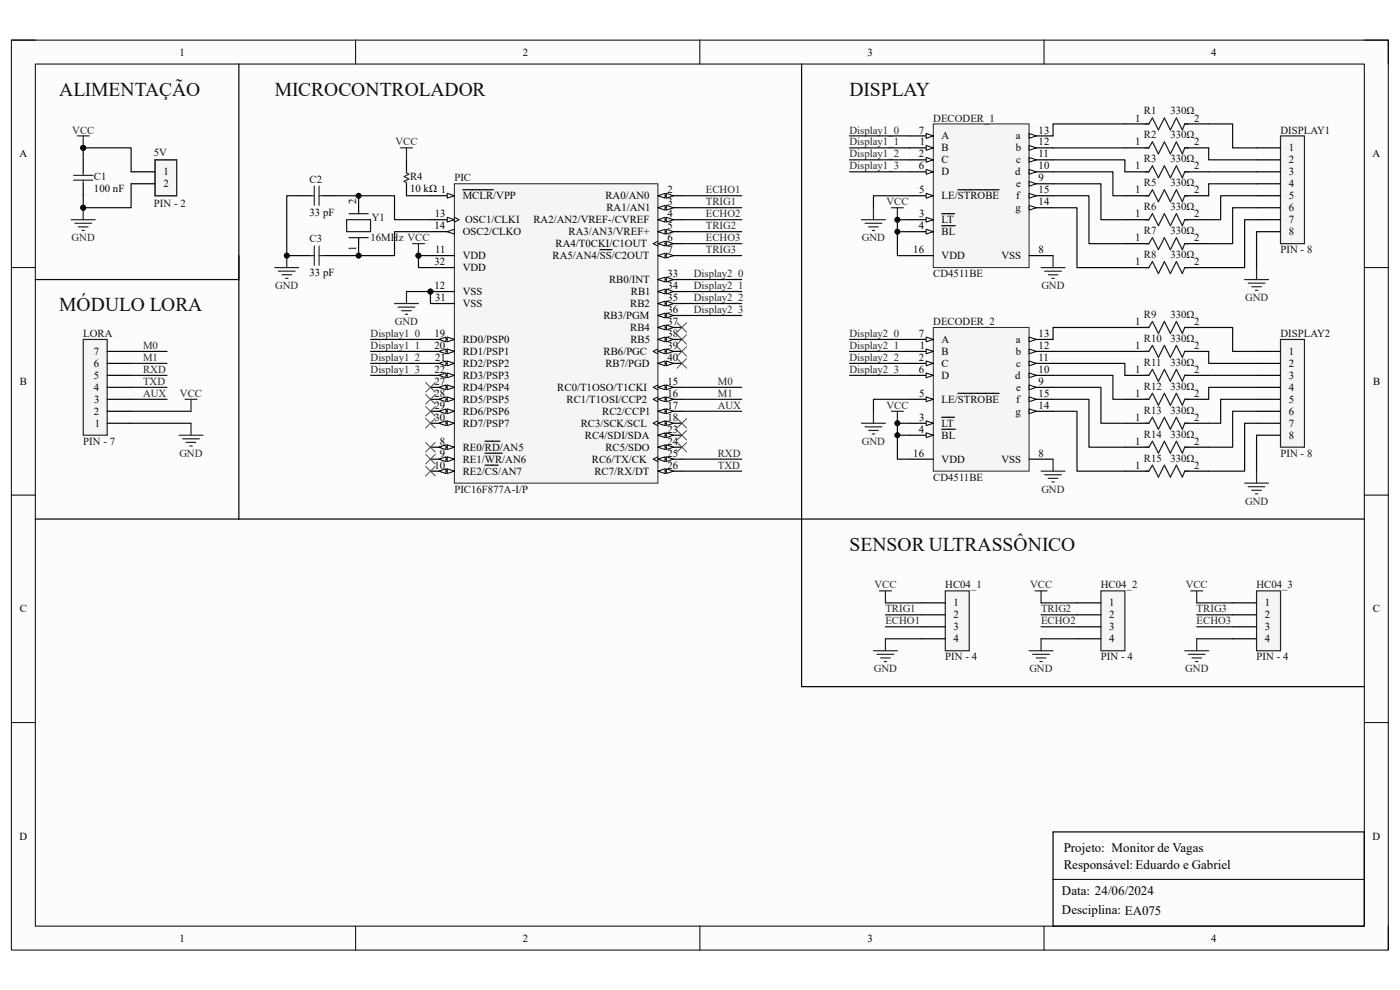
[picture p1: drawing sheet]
<svg xmlns="http://www.w3.org/2000/svg" width="297mm" height="210mm" viewBox="0 0 297 210" stroke-linecap="round" stroke-linejoin="round" font-family="sans-serif">
<path d="M2.4 8.5h292.1v193h-292.1z" fill-rule="evenodd" fill="#fcfcfc"/>
<path d="M2.4 8.5h292.1v193h-292.1z" fill="none" stroke="#000" stroke-width=".21"/>
<path d="M7.5 13.6h281.9v182.9h-281.9z" fill-rule="evenodd" fill="#fcfcfc"/>
<g fill="none" stroke="#000" stroke-width=".21">
<path d="M2.4 8.5h5.1M7.5 13.6h281.9v182.9h-281.9zM75.4 8.5v5.1M148.5 8.5v5.1M221.5 8.5v5.1M289.4 8.5h5.1v5.1M2.4 56.8h5.1M289.4 56.8h5.1M2.4 105h5.1M289.4 105h5.1M2.4 153.3h5.1M289.4 153.3h5.1"/>
<path d="M75.4 196.5v5M148.5 196.5v5M221.5 196.5v5M223.3 186.6h66M294.5 196.5v5"/>
</g>
<path d="M63.4 41.5h2.5M63.4 54.2h2.5M68.5 41.5h2.5M68.5 54.2h2.5M76.1 44.1v1.2M76.1 50.4v1.3M223.4 176.5h66v20h-66z" fill="none" stroke="#000" stroke-width=".25"/>
<path d="M73.5 46.6h5.1v2.5h-5.1zM74 50.4h4.1M74 45.3h4.1M76.1 45.1v.2M76.1 50.4v.5" fill="none" stroke="#1c1c1c" stroke-width=".25"/>
<path d="M66.7 39.5v4.1M67.7 39.5v4.1M65.9 41.5h.8M65.9 54.2h.8M66.7 52.2v4.1M67.7 52.2v4.1M67.7 41.5h.8M67.7 54.2h.8" fill="none" stroke="#2e2e2e" stroke-width=".25"/>
<path d="M32.9 33.9h4.6v7.6h-4.6z" fill-rule="evenodd" fill="#f5f5f5"/>
<path d="M16.4 28.8h2.5M17.7 28.8v2.6M32.9 33.9h4.6v7.6h-4.6z" fill="none" stroke="#262626" stroke-width=".25"/>
<path d="M27.8 36.4h5.1M27.8 39h5.1" fill="none" stroke="#000" stroke-width=".25"/>
<path d="M32.9 33.9h4.6v7.6h-4.6z" fill="none" stroke="#2e2e2e" stroke-width=".25"/>
<circle cx="17.7" cy="31.4" r=".51" fill="#0e0e0e"/>
<circle cx="17.7" cy="31.4" r=".51" fill="none" stroke="#0e0e0e" stroke-width=".21"/>
<path d="M15.1 46.6h5.1M15.9 47.4h3.5M16.6 48.1h2.1M17.4 48.9h.5M17.7 44.1v2.5" fill="none" stroke="#262626" stroke-width=".25"/>
<circle cx="17.7" cy="44.1" r=".51" fill="#0e0e0e"/>
<circle cx="17.7" cy="44.1" r=".51" fill="none" stroke="#0e0e0e" stroke-width=".21"/>
<path d="M50.7 13.6v45.7h-43.2M17.7 33.9v2.5M17.7 39v2.5" fill="none" stroke="#000" stroke-width=".25"/>
<path d="M15.6 37.2h4.1M15.6 38.2h4.1M17.7 36.4v.8M17.7 38.2v.8" fill="none" stroke="#2e2e2e" stroke-width=".25"/>
<path d="M271.7 28.8h5v22.9h-5z" fill-rule="evenodd" fill="#f5f5f5"/>
<path d="M271.7 28.8h5v22.9h-5zM264 59.3h5.1M266.6 56.8v2.5M264.8 60.1h3.6M265.6 60.8h2M266.3 61.6h.5" fill="none" stroke="#262626" stroke-width=".25"/>
<g fill="none" stroke="#000" stroke-width=".25">
<path d="M238.6 31.4h5.1M238.6 36.4h5.1M238.6 26.3h5.1M251.3 31.4h5.1M251.3 36.4h5.1M251.3 26.3h5.1M266.6 31.4h5.1M266.6 33.9h5.1M266.6 36.4h5.1M266.6 39h5.1M238.6 41.5h5.1M238.6 46.6h5.1"/>
<path d="M238.6 51.7h5.1M238.6 56.8h5.1M251.3 41.5h5.1M251.3 46.6h5.1M251.3 51.7h5.1M251.3 56.8h5.1M266.6 41.5h5.1M266.6 44.1h5.1M266.6 46.6h5.1M266.6 49.1h5.1"/>
</g>
<path d="M243 26.3h.7l.8-1.3 1.3 2.6 1.2-2.6 1.3 2.6 1.3-2.6 1.2 2.6 .5-1.3h.8M243 31.4h.7l.8-1.3 1.3 2.5 1.2-2.5 1.3 2.5 1.3-2.5 1.2 2.5 .5-1.2h.8M243 36.4h.7l.8-1.2 1.3 2.5 1.2-2.5 1.3 2.5 1.3-2.5 1.2 2.5 .5-1.3h.8M243 41.5h.7l.8-1.2 1.3 2.5 1.2-2.5 1.3 2.5 1.3-2.5 1.2 2.5 .5-1.3h.8M243 46.6h.7l.8-1.3 1.3 2.6 1.2-2.6 1.3 2.6 1.3-2.6 1.2 2.6 .5-1.3h.8M243 51.7h.7l.8-1.3 1.3 2.6 1.2-2.6 1.3 2.6 1.3-2.6 1.2 2.6 .5-1.3h.8M243 56.8h.7l.8-1.3 1.3 2.5 1.2-2.5 1.3 2.5 1.3-2.5 1.2 2.5 .5-1.2h.8" fill="none" stroke="#1c1c1c" stroke-width=".25"/>
<path d="M198 26.3h20.3v30.5h-20.3z" fill-rule="evenodd" fill="#f5f5f5"/>
<path d="M198 26.3h20.3v30.5h-20.3z" fill="none" stroke="#262626" stroke-width=".21"/>
<path d="M192.9 31.4h5.1" fill="none" stroke="#000" stroke-width=".25"/>
<path d="M196.5 30.9l1.5 .5-1.5 .5z" fill="#fbfbfb"/>
<path d="M196.5 30.9l1.5 .5-1.5 .5z" fill="none" stroke="#000" stroke-width=".21"/>
<path d="M192.9 33.9h5.1" fill="none" stroke="#000" stroke-width=".25"/>
<path d="M196.5 33.4l1.5 .5-1.5 .5z" fill="#fbfbfb"/>
<path d="M196.5 33.4l1.5 .5-1.5 .5z" fill="none" stroke="#000" stroke-width=".21"/>
<path d="M192.9 46.6h5.1" fill="none" stroke="#000" stroke-width=".25"/>
<path d="M196.5 46.1l1.5 .5-1.5 .5z" fill="#fbfbfb"/>
<path d="M196.5 46.1l1.5 .5-1.5 .5z" fill="none" stroke="#000" stroke-width=".21"/>
<path d="M192.9 49.1h5.1M199.8 45.3h2.7" fill="none" stroke="#000" stroke-width=".25"/>
<path d="M196.5 48.6l1.5 .5-1.5 .6z" fill="#fbfbfb"/>
<path d="M196.5 48.6l1.5 .5-1.5 .6z" fill="none" stroke="#000" stroke-width=".21"/>
<path d="M192.9 41.5h5.1M199.8 47.9h2.9" fill="none" stroke="#000" stroke-width=".25"/>
<path d="M196.5 41l1.5 .5-1.5 .5z" fill="#fbfbfb"/>
<path d="M196.5 41l1.5 .5-1.5 .5z" fill="none" stroke="#000" stroke-width=".21"/>
<path d="M192.9 36.4h5.1M203.2 40.3h8.8" fill="none" stroke="#000" stroke-width=".25"/>
<path d="M196.5 35.9l1.5 .5-1.5 .6z" fill="#fbfbfb"/>
<path d="M196.5 35.9l1.5 .5-1.5 .6z" fill="none" stroke="#000" stroke-width=".21"/>
<path d="M192.9 28.8h5.1" fill="none" stroke="#000" stroke-width=".25"/>
<path d="M196.5 28.3l1.5 .5-1.5 .5z" fill="#fbfbfb"/>
<path d="M196.5 28.3l1.5 .5-1.5 .5z" fill="none" stroke="#000" stroke-width=".21"/>
<path d="M218.3 39h5.1M218.3 54.2h5.1" fill="none" stroke="#000" stroke-width=".25"/>
<path d="M218.3 38.5l1.5 .5-1.5 .5z" fill="#fbfbfb"/>
<path d="M218.3 38.5l1.5 .5-1.5 .5z" fill="none" stroke="#000" stroke-width=".21"/>
<path d="M218.3 36.4h5.1" fill="none" stroke="#000" stroke-width=".25"/>
<path d="M218.3 35.9l1.5 .5-1.5 .6z" fill="#fbfbfb"/>
<path d="M218.3 35.9l1.5 .5-1.5 .6z" fill="none" stroke="#000" stroke-width=".21"/>
<path d="M218.3 33.9h5.1" fill="none" stroke="#000" stroke-width=".25"/>
<path d="M218.3 33.4l1.5 .5-1.5 .5z" fill="#fbfbfb"/>
<path d="M218.3 33.4l1.5 .5-1.5 .5z" fill="none" stroke="#000" stroke-width=".21"/>
<path d="M218.3 31.4h5.1" fill="none" stroke="#000" stroke-width=".25"/>
<path d="M218.3 30.9l1.5 .5-1.5 .5z" fill="#fbfbfb"/>
<path d="M218.3 30.9l1.5 .5-1.5 .5z" fill="none" stroke="#000" stroke-width=".21"/>
<path d="M218.3 28.8h5.1" fill="none" stroke="#000" stroke-width=".25"/>
<path d="M218.3 28.3l1.5 .5-1.5 .5z" fill="#fbfbfb"/>
<path d="M218.3 28.3l1.5 .5-1.5 .5z" fill="none" stroke="#000" stroke-width=".21"/>
<path d="M218.3 44.1h5.1" fill="none" stroke="#000" stroke-width=".25"/>
<path d="M218.3 43.6l1.5 .5-1.5 .5z" fill="#fbfbfb"/>
<path d="M218.3 43.6l1.5 .5-1.5 .5z" fill="none" stroke="#000" stroke-width=".21"/>
<path d="M218.3 41.5h5.1" fill="none" stroke="#000" stroke-width=".25"/>
<path d="M218.3 41l1.5 .5-1.5 .5z" fill="#fbfbfb"/>
<path d="M218.3 41l1.5 .5-1.5 .5z" fill="none" stroke="#000" stroke-width=".21"/>
<path d="M192.9 54.2h5.1" fill="none" stroke="#000" stroke-width=".25"/>
<path d="M189.1 44.1h2.6M190.4 44.1v2.5M220.9 56.8h5M221.6 57.5h3.6M222.4 58.3h2M223.1 59.1h.6M223.4 54.2v2.6" fill="none" stroke="#262626" stroke-width=".25"/>
<circle cx="190.4" cy="46.6" r=".51" fill="#0e0e0e"/>
<circle cx="190.4" cy="46.6" r=".51" fill="none" stroke="#0e0e0e" stroke-width=".21"/>
<path d="M182.8 46.6h5M183.5 47.4h3.6M184.3 48.1h2M185 48.9h.6M185.3 44.1v2.5" fill="none" stroke="#262626" stroke-width=".25"/>
<path d="M271.7 72h5v22.9h-5z" fill-rule="evenodd" fill="#f5f5f5"/>
<path d="M271.7 72h5v22.9h-5zM266.6 99.9v2.6M264 102.5h5.1M264.8 103.3h3.6M265.6 104h2M266.3 104.8h.5" fill="none" stroke="#262626" stroke-width=".25"/>
<g fill="none" stroke="#000" stroke-width=".25">
<path d="M238.6 74.5h5.1M238.6 79.6h5.1M238.6 69.5h5.1M251.3 74.5h5.1M251.3 79.6h5.1M251.3 69.5h5.1M266.6 74.5h5.1M266.6 77.1h5.1M266.6 79.6h5.1M238.6 84.7h5.1M238.6 89.8h5.1M238.6 94.9h5.1"/>
<path d="M238.6 99.9h5.1M251.3 84.7h5.1M251.3 89.8h5.1M251.3 94.9h5.1M251.3 99.9h5.1M266.6 82.2h5.1M266.6 84.7h5.1M266.6 87.2h5.1M266.6 89.8h5.1M266.6 92.3h5.1"/>
</g>
<path d="M243 69.5h.7l.8-1.3 1.3 2.5 1.2-2.5 1.3 2.5 1.3-2.5 1.2 2.5 .5-1.2h.8M243 74.5h.7l.8-1.2 1.3 2.5 1.2-2.5 1.3 2.5 1.3-2.5 1.2 2.5 .5-1.3h.8M243 79.6h.7l.8-1.2 1.3 2.5 1.2-2.5 1.3 2.5 1.3-2.5 1.2 2.5 .5-1.3h.8M243 84.7h.7l.8-1.3 1.3 2.6 1.2-2.6 1.3 2.6 1.3-2.6 1.2 2.6 .5-1.3h.8M243 89.8h.7l.8-1.3 1.3 2.6 1.2-2.6 1.3 2.6 1.3-2.6 1.2 2.6 .5-1.3h.8M243 94.9h.7l.8-1.3 1.3 2.5 1.2-2.5 1.3 2.5 1.3-2.5 1.2 2.5 .5-1.2h.8M243 99.9h.7l.8-1.2 1.3 2.5 1.2-2.5 1.3 2.5 1.3-2.5 1.2 2.5 .5-1.3h.8" fill="none" stroke="#1c1c1c" stroke-width=".25"/>
<path d="M198 69.5h20.3v30.4h-20.3z" fill-rule="evenodd" fill="#f5f5f5"/>
<path d="M198 69.5h20.3v30.4h-20.3z" fill="none" stroke="#262626" stroke-width=".21"/>
<path d="M192.9 74.5h5.1" fill="none" stroke="#000" stroke-width=".25"/>
<path d="M196.5 74l1.5 .5-1.5 .6z" fill="#fbfbfb"/>
<path d="M196.5 74l1.5 .5-1.5 .6z" fill="none" stroke="#000" stroke-width=".21"/>
<path d="M192.9 77.1h5.1" fill="none" stroke="#000" stroke-width=".25"/>
<path d="M196.5 76.6l1.5 .5-1.5 .5z" fill="#fbfbfb"/>
<path d="M196.5 76.6l1.5 .5-1.5 .5z" fill="none" stroke="#000" stroke-width=".21"/>
<path d="M192.9 89.8h5.1" fill="none" stroke="#000" stroke-width=".25"/>
<path d="M196.5 89.3l1.5 .5-1.5 .5z" fill="#fbfbfb"/>
<path d="M196.5 89.3l1.5 .5-1.5 .5z" fill="none" stroke="#000" stroke-width=".21"/>
<path d="M192.9 92.3h5.1M199.8 88.5h2.7" fill="none" stroke="#000" stroke-width=".25"/>
<path d="M196.5 91.8l1.5 .5-1.5 .5z" fill="#fbfbfb"/>
<path d="M196.5 91.8l1.5 .5-1.5 .5z" fill="none" stroke="#000" stroke-width=".21"/>
<path d="M192.9 84.7h5.1M199.8 91.1h2.9" fill="none" stroke="#000" stroke-width=".25"/>
<path d="M196.5 84.2l1.5 .5-1.5 .5z" fill="#fbfbfb"/>
<path d="M196.5 84.2l1.5 .5-1.5 .5z" fill="none" stroke="#000" stroke-width=".21"/>
<path d="M192.9 79.6h5.1M203.2 83.4h8.8" fill="none" stroke="#000" stroke-width=".25"/>
<path d="M196.5 79.1l1.5 .5-1.5 .5z" fill="#fbfbfb"/>
<path d="M196.5 79.1l1.5 .5-1.5 .5z" fill="none" stroke="#000" stroke-width=".21"/>
<path d="M192.9 72h5.1" fill="none" stroke="#000" stroke-width=".25"/>
<path d="M196.5 71.5l1.5 .5-1.5 .5z" fill="#fbfbfb"/>
<path d="M196.5 71.5l1.5 .5-1.5 .5z" fill="none" stroke="#000" stroke-width=".21"/>
<path d="M218.3 97.4h5.1M218.3 82.2h5.1" fill="none" stroke="#000" stroke-width=".25"/>
<path d="M218.3 81.7l1.5 .5-1.5 .5z" fill="#fbfbfb"/>
<path d="M218.3 81.7l1.5 .5-1.5 .5z" fill="none" stroke="#000" stroke-width=".21"/>
<path d="M218.3 79.6h5.1" fill="none" stroke="#000" stroke-width=".25"/>
<path d="M218.3 79.1l1.5 .5-1.5 .5z" fill="#fbfbfb"/>
<path d="M218.3 79.1l1.5 .5-1.5 .5z" fill="none" stroke="#000" stroke-width=".21"/>
<path d="M218.3 77.1h5.1" fill="none" stroke="#000" stroke-width=".25"/>
<path d="M218.3 76.6l1.5 .5-1.5 .5z" fill="#fbfbfb"/>
<path d="M218.3 76.6l1.5 .5-1.5 .5z" fill="none" stroke="#000" stroke-width=".21"/>
<path d="M218.3 74.5h5.1" fill="none" stroke="#000" stroke-width=".25"/>
<path d="M218.3 74l1.5 .5-1.5 .6z" fill="#fbfbfb"/>
<path d="M218.3 74l1.5 .5-1.5 .6z" fill="none" stroke="#000" stroke-width=".21"/>
<path d="M218.3 72h5.1" fill="none" stroke="#000" stroke-width=".25"/>
<path d="M218.3 71.5l1.5 .5-1.5 .5z" fill="#fbfbfb"/>
<path d="M218.3 71.5l1.5 .5-1.5 .5z" fill="none" stroke="#000" stroke-width=".21"/>
<path d="M218.3 87.2h5.1" fill="none" stroke="#000" stroke-width=".25"/>
<path d="M218.3 86.7l1.5 .5-1.5 .6z" fill="#fbfbfb"/>
<path d="M218.3 86.7l1.5 .5-1.5 .6z" fill="none" stroke="#000" stroke-width=".21"/>
<path d="M218.3 84.7h5.1" fill="none" stroke="#000" stroke-width=".25"/>
<path d="M218.3 84.2l1.5 .5-1.5 .5z" fill="#fbfbfb"/>
<path d="M218.3 84.2l1.5 .5-1.5 .5z" fill="none" stroke="#000" stroke-width=".21"/>
<path d="M192.9 97.4h5.1" fill="none" stroke="#000" stroke-width=".25"/>
<path d="M189.1 87.2h2.6M190.4 87.2v2.6M220.9 99.9h5M223.4 97.4v2.5M221.6 100.7h3.6M222.4 101.5h2M223.1 102.2h.6" fill="none" stroke="#262626" stroke-width=".25"/>
<circle cx="190.4" cy="89.8" r=".51" fill="#0e0e0e"/>
<circle cx="190.4" cy="89.8" r=".51" fill="none" stroke="#0e0e0e" stroke-width=".21"/>
<path d="M182.8 89.8h5M183.5 90.6h3.6M184.3 91.3h2M185 92.1h.6M185.3 87.2v2.6" fill="none" stroke="#262626" stroke-width=".25"/>
<path d="M17.7 72h5v20.3h-5z" fill-rule="evenodd" fill="#f5f5f5"/>
<path d="M17.7 72h5v20.3h-5zM38 92.3h5.1M38.7 93.1h3.6M39.2 84.7h2.6M39.5 93.9h2M40.3 94.6h.5M40.5 84.7v2.5M40.5 89.8v2.5" fill="none" stroke="#262626" stroke-width=".25"/>
<path d="M170.1 13.6v96.5M50.7 54.2v55.9M22.7 79.6h5.1M22.7 77.1h5.1M22.7 74.5h5.1M22.7 84.7h5.1M22.7 82.2h5.1M22.7 89.8h5.1M22.7 87.2h5.1M7.5 110.1h281.9" fill="none" stroke="#000" stroke-width=".25"/>
<circle cx="91.3" cy="61.8" r=".51" fill="#0e0e0e"/>
<circle cx="91.3" cy="61.8" r=".51" fill="none" stroke="#0e0e0e" stroke-width=".21"/>
<path d="M96.4 39h43.2v63.5h-43.2z" fill-rule="evenodd" fill="#f5f5f5"/>
<path d="M96.4 39h43.2v63.5h-43.2z" fill="none" stroke="#262626" stroke-width=".21"/>
<path d="M91.3 41.5h5.1" fill="none" stroke="#000" stroke-width=".25"/>
<path d="M94.9 41l1.5 .5-1.5 .5z" fill="#fbfbfb"/>
<path d="M94.9 41l1.5 .5-1.5 .5z" fill="none" stroke="#000" stroke-width=".21"/>
<path d="M98.2 40.3h6.5M139.6 41.5h5.1" fill="none" stroke="#000" stroke-width=".25"/>
<path d="M139.6 41.5l1.5-.5v1z" fill="#fbfbfb"/>
<path d="M139.6 41.5l1.5-.5v1z" fill="none" stroke="#000" stroke-width=".21"/>
<path d="M141.4 41l1.5 .5-1.5 .5z" fill="#fbfbfb"/>
<path d="M141.4 41l1.5 .5-1.5 .5z" fill="none" stroke="#000" stroke-width=".21"/>
<path d="M139.6 44.1h5.1" fill="none" stroke="#000" stroke-width=".25"/>
<path d="M139.6 44.1l1.5-.5v1z" fill="#fbfbfb"/>
<path d="M139.6 44.1l1.5-.5v1z" fill="none" stroke="#000" stroke-width=".21"/>
<path d="M141.4 43.6l1.5 .5-1.5 .5z" fill="#fbfbfb"/>
<path d="M141.4 43.6l1.5 .5-1.5 .5z" fill="none" stroke="#000" stroke-width=".21"/>
<path d="M139.6 46.6h5.1" fill="none" stroke="#000" stroke-width=".25"/>
<path d="M139.6 46.6l1.5-.5v1z" fill="#fbfbfb"/>
<path d="M139.6 46.6l1.5-.5v1z" fill="none" stroke="#000" stroke-width=".21"/>
<path d="M141.4 46.1l1.5 .5-1.5 .5z" fill="#fbfbfb"/>
<path d="M141.4 46.1l1.5 .5-1.5 .5z" fill="none" stroke="#000" stroke-width=".21"/>
<path d="M139.6 49.1h5.1" fill="none" stroke="#000" stroke-width=".25"/>
<path d="M139.6 49.1l1.5-.5v1.1z" fill="#fbfbfb"/>
<path d="M139.6 49.1l1.5-.5v1.1z" fill="none" stroke="#000" stroke-width=".21"/>
<path d="M141.4 48.6l1.5 .5-1.5 .6z" fill="#fbfbfb"/>
<path d="M141.4 48.6l1.5 .5-1.5 .6z" fill="none" stroke="#000" stroke-width=".21"/>
<path d="M139.6 51.7h5.1" fill="none" stroke="#000" stroke-width=".25"/>
<path d="M139.6 51.7l1.5-.5v1z" fill="#fbfbfb"/>
<path d="M139.6 51.7l1.5-.5v1z" fill="none" stroke="#000" stroke-width=".21"/>
<path d="M141.4 51.2l1.5 .5-1.5 .5z" fill="#fbfbfb"/>
<path d="M139.6 51.2l-1 .5 1 .5M141.4 51.2l1.5 .5-1.5 .5z" fill="none" stroke="#000" stroke-width=".21"/>
<path d="M139.6 54.2h5.1" fill="none" stroke="#000" stroke-width=".25"/>
<path d="M139.6 54.2l1.5-.5v1z" fill="#fbfbfb"/>
<path d="M139.6 54.2l1.5-.5v1z" fill="none" stroke="#000" stroke-width=".21"/>
<path d="M141.4 53.7l1.5 .5-1.5 .5z" fill="#fbfbfb"/>
<path d="M141.4 53.7l1.5 .5-1.5 .5z" fill="none" stroke="#000" stroke-width=".21"/>
<path d="M127.3 53h2.5M91.3 94.9h5.1" fill="none" stroke="#000" stroke-width=".25"/>
<path d="M94.9 94.4l1.5 .5-1.5 .5z" fill="#fbfbfb"/>
<path d="M94.9 94.4l1.5 .5-1.5 .5z" fill="none" stroke="#000" stroke-width=".21"/>
<path d="M93.1 94.9l1.5-.5v1z" fill="#fbfbfb"/>
<path d="M93.1 94.9l1.5-.5v1z" fill="none" stroke="#000" stroke-width=".21"/>
<path d="M91.3 97.4h5.1M102.9 93.6h3.2" fill="none" stroke="#000" stroke-width=".25"/>
<path d="M94.9 96.9l1.5 .5-1.5 .5z" fill="#fbfbfb"/>
<path d="M94.9 96.9l1.5 .5-1.5 .5z" fill="none" stroke="#000" stroke-width=".21"/>
<path d="M93.1 97.4l1.5-.5v1z" fill="#fbfbfb"/>
<path d="M93.1 97.4l1.5-.5v1z" fill="none" stroke="#000" stroke-width=".21"/>
<path d="M91.3 99.9h5.1M102.9 96.1h3.7" fill="none" stroke="#000" stroke-width=".25"/>
<path d="M94.9 99.4l1.5 .5-1.5 .6z" fill="#fbfbfb"/>
<path d="M94.9 99.4l1.5 .5-1.5 .6z" fill="none" stroke="#000" stroke-width=".21"/>
<path d="M93.1 99.9l1.5-.5v1.1z" fill="#fbfbfb"/>
<path d="M93.1 99.9l1.5-.5v1.1z" fill="none" stroke="#000" stroke-width=".21"/>
<path d="M91.3 54.2h5.1M91.3 61.8h5.1M102.9 98.7h2.8" fill="none" stroke="#000" stroke-width=".25"/>
<circle cx="91.3" cy="61.8" r=".51" fill="#0e0e0e"/>
<circle cx="91.3" cy="61.8" r=".51" fill="none" stroke="#0e0e0e" stroke-width=".21"/>
<path d="M91.3 46.6h5.1" fill="none" stroke="#000" stroke-width=".25"/>
<path d="M94.9 46.1l1.5 .5-1.5 .5z" fill="#fbfbfb"/>
<path d="M94.9 46.1l1.5 .5-1.5 .5zM96.4 46.1l1 .5-1 .5" fill="none" stroke="#000" stroke-width=".21"/>
<path d="M91.3 49.1h5.1" fill="none" stroke="#000" stroke-width=".25"/>
<path d="M94.9 49.1l1.5-.5v1.1z" fill="#fbfbfb"/>
<path d="M94.9 49.1l1.5-.5v1.1z" fill="none" stroke="#000" stroke-width=".21"/>
<path d="M139.6 82.2h5.1" fill="none" stroke="#000" stroke-width=".25"/>
<path d="M139.6 82.2l1.5-.5v1z" fill="#fbfbfb"/>
<path d="M139.6 82.2l1.5-.5v1z" fill="none" stroke="#000" stroke-width=".21"/>
<path d="M141.4 81.7l1.5 .5-1.5 .5z" fill="#fbfbfb"/>
<path d="M139.6 81.7l-1 .5 1 .5M141.4 81.7l1.5 .5-1.5 .5z" fill="none" stroke="#000" stroke-width=".21"/>
<path d="M139.6 84.7h5.1" fill="none" stroke="#000" stroke-width=".25"/>
<path d="M139.6 84.7l1.5-.5v1z" fill="#fbfbfb"/>
<path d="M139.6 84.7l1.5-.5v1z" fill="none" stroke="#000" stroke-width=".21"/>
<path d="M141.4 84.2l1.5 .5-1.5 .5z" fill="#fbfbfb"/>
<path d="M139.6 84.2l-1 .5 1 .5M141.4 84.2l1.5 .5-1.5 .5z" fill="none" stroke="#000" stroke-width=".21"/>
<path d="M139.6 87.2h5.1" fill="none" stroke="#000" stroke-width=".25"/>
<path d="M139.6 87.2l1.5-.5v1.1z" fill="#fbfbfb"/>
<path d="M139.6 87.2l1.5-.5v1.1z" fill="none" stroke="#000" stroke-width=".21"/>
<path d="M141.4 86.7l1.5 .5-1.5 .6z" fill="#fbfbfb"/>
<path d="M141.4 86.7l1.5 .5-1.5 .6z" fill="none" stroke="#000" stroke-width=".21"/>
<path d="M139.6 89.8h5.1" fill="none" stroke="#000" stroke-width=".25"/>
<path d="M139.6 89.8l1.5-.5v1z" fill="#fbfbfb"/>
<path d="M139.6 89.8l1.5-.5v1z" fill="none" stroke="#000" stroke-width=".21"/>
<path d="M141.4 89.3l1.5 .5-1.5 .5z" fill="#fbfbfb"/>
<path d="M139.6 89.3l-1 .5 1 .5M141.4 89.3l1.5 .5-1.5 .5z" fill="none" stroke="#000" stroke-width=".21"/>
<path d="M91.3 72h5.1" fill="none" stroke="#000" stroke-width=".25"/>
<path d="M94.9 71.5l1.5 .5-1.5 .5z" fill="#fbfbfb"/>
<path d="M94.9 71.5l1.5 .5-1.5 .5z" fill="none" stroke="#000" stroke-width=".21"/>
<path d="M93.1 72l1.5-.5v1z" fill="#fbfbfb"/>
<path d="M93.1 72l1.5-.5v1z" fill="none" stroke="#000" stroke-width=".21"/>
<path d="M91.3 74.5h5.1" fill="none" stroke="#000" stroke-width=".25"/>
<path d="M94.9 74l1.5 .5-1.5 .6z" fill="#fbfbfb"/>
<path d="M94.9 74l1.5 .5-1.5 .6z" fill="none" stroke="#000" stroke-width=".21"/>
<path d="M93.1 74.5l1.5-.5v1.1z" fill="#fbfbfb"/>
<path d="M93.1 74.5l1.5-.5v1.1z" fill="none" stroke="#000" stroke-width=".21"/>
<path d="M91.3 77.1h5.1" fill="none" stroke="#000" stroke-width=".25"/>
<path d="M94.9 76.6l1.5 .5-1.5 .5z" fill="#fbfbfb"/>
<path d="M94.9 76.6l1.5 .5-1.5 .5z" fill="none" stroke="#000" stroke-width=".21"/>
<path d="M93.1 77.1l1.5-.5v1z" fill="#fbfbfb"/>
<path d="M93.1 77.1l1.5-.5v1z" fill="none" stroke="#000" stroke-width=".21"/>
<path d="M91.3 79.6h5.1" fill="none" stroke="#000" stroke-width=".25"/>
<path d="M94.9 79.1l1.5 .5-1.5 .5z" fill="#fbfbfb"/>
<path d="M94.9 79.1l1.5 .5-1.5 .5z" fill="none" stroke="#000" stroke-width=".21"/>
<path d="M93.1 79.6l1.5-.5v1z" fill="#fbfbfb"/>
<path d="M93.1 79.6l1.5-.5v1z" fill="none" stroke="#000" stroke-width=".21"/>
<path d="M139.6 92.3h5.1" fill="none" stroke="#000" stroke-width=".25"/>
<path d="M139.6 92.3l1.5-.5v1z" fill="#fbfbfb"/>
<path d="M139.6 92.3l1.5-.5v1z" fill="none" stroke="#000" stroke-width=".21"/>
<path d="M141.4 91.8l1.5 .5-1.5 .5z" fill="#fbfbfb"/>
<path d="M141.4 91.8l1.5 .5-1.5 .5z" fill="none" stroke="#000" stroke-width=".21"/>
<path d="M139.6 94.9h5.1" fill="none" stroke="#000" stroke-width=".25"/>
<path d="M139.6 94.9l1.5-.5v1z" fill="#fbfbfb"/>
<path d="M139.6 94.9l1.5-.5v1z" fill="none" stroke="#000" stroke-width=".21"/>
<path d="M141.4 94.4l1.5 .5-1.5 .5z" fill="#fbfbfb"/>
<path d="M141.4 94.4l1.5 .5-1.5 .5z" fill="none" stroke="#000" stroke-width=".21"/>
<path d="M139.6 97.4h5.1" fill="none" stroke="#000" stroke-width=".25"/>
<path d="M139.6 97.4l1.5-.5v1z" fill="#fbfbfb"/>
<path d="M139.6 97.4l1.5-.5v1z" fill="none" stroke="#000" stroke-width=".21"/>
<path d="M141.4 96.9l1.5 .5-1.5 .5z" fill="#fbfbfb"/>
<path d="M139.6 96.9l-1 .5 1 .5M141.4 96.9l1.5 .5-1.5 .5z" fill="none" stroke="#000" stroke-width=".21"/>
<path d="M139.6 99.9h5.1" fill="none" stroke="#000" stroke-width=".25"/>
<path d="M139.6 99.9l1.5-.5v1.1z" fill="#fbfbfb"/>
<path d="M139.6 99.9l1.5-.5v1.1z" fill="none" stroke="#000" stroke-width=".21"/>
<path d="M141.4 99.4l1.5 .5-1.5 .6z" fill="#fbfbfb"/>
<path d="M141.4 99.4l1.5 .5-1.5 .6z" fill="none" stroke="#000" stroke-width=".21"/>
<path d="M91.3 82.2h5.1" fill="none" stroke="#000" stroke-width=".25"/>
<path d="M94.9 81.7l1.5 .5-1.5 .5z" fill="#fbfbfb"/>
<path d="M94.9 81.7l1.5 .5-1.5 .5z" fill="none" stroke="#000" stroke-width=".21"/>
<path d="M93.1 82.2l1.5-.5v1z" fill="#fbfbfb"/>
<path d="M93.1 82.2l1.5-.5v1z" fill="none" stroke="#000" stroke-width=".21"/>
<path d="M91.3 84.7h5.1" fill="none" stroke="#000" stroke-width=".25"/>
<path d="M94.9 84.2l1.5 .5-1.5 .5z" fill="#fbfbfb"/>
<path d="M94.9 84.2l1.5 .5-1.5 .5z" fill="none" stroke="#000" stroke-width=".21"/>
<path d="M93.1 84.7l1.5-.5v1z" fill="#fbfbfb"/>
<path d="M93.1 84.7l1.5-.5v1z" fill="none" stroke="#000" stroke-width=".21"/>
<path d="M91.3 87.2h5.1" fill="none" stroke="#000" stroke-width=".25"/>
<path d="M94.9 86.7l1.5 .5-1.5 .6z" fill="#fbfbfb"/>
<path d="M94.9 86.7l1.5 .5-1.5 .6z" fill="none" stroke="#000" stroke-width=".21"/>
<path d="M93.1 87.2l1.5-.5v1.1z" fill="#fbfbfb"/>
<path d="M93.1 87.2l1.5-.5v1.1z" fill="none" stroke="#000" stroke-width=".21"/>
<path d="M91.3 89.8h5.1" fill="none" stroke="#000" stroke-width=".25"/>
<path d="M94.9 89.3l1.5 .5-1.5 .5z" fill="#fbfbfb"/>
<path d="M94.9 89.3l1.5 .5-1.5 .5z" fill="none" stroke="#000" stroke-width=".21"/>
<path d="M93.1 89.8l1.5-.5v1z" fill="#fbfbfb"/>
<path d="M93.1 89.8l1.5-.5v1z" fill="none" stroke="#000" stroke-width=".21"/>
<path d="M91.3 56.8h5.1M139.6 59.3h5.1M91.3 64.4h5.1" fill="none" stroke="#000" stroke-width=".25"/>
<path d="M139.6 59.3l1.5-.5v1z" fill="#fbfbfb"/>
<path d="M139.6 59.3l1.5-.5v1z" fill="none" stroke="#000" stroke-width=".21"/>
<path d="M141.4 58.8l1.5 .5-1.5 .5z" fill="#fbfbfb"/>
<path d="M141.4 58.8l1.5 .5-1.5 .5z" fill="none" stroke="#000" stroke-width=".21"/>
<path d="M139.6 61.8h5.1" fill="none" stroke="#000" stroke-width=".25"/>
<path d="M139.6 61.8l1.5-.5v1.1z" fill="#fbfbfb"/>
<path d="M139.6 61.8l1.5-.5v1.1z" fill="none" stroke="#000" stroke-width=".21"/>
<path d="M141.4 61.3l1.5 .5-1.5 .6z" fill="#fbfbfb"/>
<path d="M141.4 61.3l1.5 .5-1.5 .6z" fill="none" stroke="#000" stroke-width=".21"/>
<path d="M139.6 64.4h5.1" fill="none" stroke="#000" stroke-width=".25"/>
<path d="M139.6 64.4l1.5-.5v1z" fill="#fbfbfb"/>
<path d="M139.6 64.4l1.5-.5v1z" fill="none" stroke="#000" stroke-width=".21"/>
<path d="M141.4 63.9l1.5 .5-1.5 .5z" fill="#fbfbfb"/>
<path d="M141.4 63.9l1.5 .5-1.5 .5z" fill="none" stroke="#000" stroke-width=".21"/>
<path d="M139.6 66.9h5.1" fill="none" stroke="#000" stroke-width=".25"/>
<path d="M139.6 66.9l1.5-.5v1z" fill="#fbfbfb"/>
<path d="M139.6 66.9l1.5-.5v1z" fill="none" stroke="#000" stroke-width=".21"/>
<path d="M141.4 66.4l1.5 .5-1.5 .5z" fill="#fbfbfb"/>
<path d="M141.4 66.4l1.5 .5-1.5 .5z" fill="none" stroke="#000" stroke-width=".21"/>
<path d="M139.6 69.5h5.1" fill="none" stroke="#000" stroke-width=".25"/>
<path d="M139.6 69.5l1.5-.5v1z" fill="#fbfbfb"/>
<path d="M139.6 69.5l1.5-.5v1z" fill="none" stroke="#000" stroke-width=".21"/>
<path d="M141.4 69l1.5 .5-1.5 .5z" fill="#fbfbfb"/>
<path d="M141.4 69l1.5 .5-1.5 .5z" fill="none" stroke="#000" stroke-width=".21"/>
<path d="M139.6 72h5.1" fill="none" stroke="#000" stroke-width=".25"/>
<path d="M139.6 72l1.5-.5v1z" fill="#fbfbfb"/>
<path d="M139.6 72l1.5-.5v1z" fill="none" stroke="#000" stroke-width=".21"/>
<path d="M141.4 71.5l1.5 .5-1.5 .5z" fill="#fbfbfb"/>
<path d="M141.4 71.5l1.5 .5-1.5 .5z" fill="none" stroke="#000" stroke-width=".21"/>
<path d="M139.6 74.5h5.1" fill="none" stroke="#000" stroke-width=".25"/>
<path d="M139.6 74.5l1.5-.5v1.1z" fill="#fbfbfb"/>
<path d="M139.6 74.5l1.5-.5v1.1z" fill="none" stroke="#000" stroke-width=".21"/>
<path d="M141.4 74l1.5 .5-1.5 .6z" fill="#fbfbfb"/>
<path d="M139.6 74l-1 .5 1 .6M141.4 74l1.5 .5-1.5 .6z" fill="none" stroke="#000" stroke-width=".21"/>
<path d="M139.6 77.1h5.1" fill="none" stroke="#000" stroke-width=".25"/>
<path d="M139.6 77.1l1.5-.5v1z" fill="#fbfbfb"/>
<path d="M139.6 77.1l1.5-.5v1z" fill="none" stroke="#000" stroke-width=".21"/>
<path d="M141.4 76.6l1.5 .5-1.5 .5z" fill="#fbfbfb"/>
<path d="M141.4 76.6l1.5 .5-1.5 .5z" fill="none" stroke="#000" stroke-width=".21"/>
<path d="M58.3 56.8h5.1M59.1 57.5h3.5M59.8 58.3h2.1M60.6 59.1h.5M60.8 54.2v2.6" fill="none" stroke="#262626" stroke-width=".25"/>
<circle cx="60.8" cy="54.2" r=".51" fill="#0e0e0e"/>
<circle cx="60.8" cy="54.2" r=".51" fill="none" stroke="#0e0e0e" stroke-width=".21"/>
<path d="M87.5 51.7h2.5M88.8 51.7v2.5M83.7 64.4h5.1M84.5 65.2h3.5M85.2 65.9h2.1M86 66.7h.5M86.2 61.8v2.6" fill="none" stroke="#262626" stroke-width=".25"/>
<circle cx="88.8" cy="54.2" r=".51" fill="#0e0e0e"/>
<circle cx="88.8" cy="54.2" r=".51" fill="none" stroke="#0e0e0e" stroke-width=".21"/>
<path d="M86.2 33.9v2.5M86.2 39v2.5" fill="none" stroke="#000" stroke-width=".25"/>
<path d="M86.2 36.4v.3l.5 .3-1 .5 1 .5-1 .5 .5 .2v.3" fill="none" stroke="#2e2e2e" stroke-width=".25"/>
<path d="M85 31.4h2.5M86.2 31.4v2.5" fill="none" stroke="#262626" stroke-width=".25"/>
<g fill="none" stroke="#4c4c4c" stroke-width=".21">
<path d="M143.6 68.5l2.1 2M143.6 71l2.1 2M143.6 73.5l2.1 2.1M143.6 76.1l2.1 2M145.7 68.5l-2.1 2M145.7 71l-2.1 2M145.7 73.5l-2.1 2.1M145.7 76.1l-2.1 2M90.3 98.9l2 2.1M90.3 96.4l2 2M90.3 93.9l2 2M90.3 88.8l2 2"/>
<path d="M90.3 83.7l2 2M90.3 86.2l2 2.1M90.3 81.2l2 2M92.3 98.9l-2 2.1M92.3 96.4l-2 2M92.3 93.9l-2 2M92.3 88.8l-2 2M92.3 83.7l-2 2M92.3 86.2l-2 2.1M92.3 81.2l-2 2M143.6 88.8l2.1 2M143.6 91.3l2.1 2"/>
<path d="M143.6 93.9l2.1 2M145.7 88.8l-2.1 2M145.7 91.3l-2.1 2M145.7 93.9l-2.1 2"/>
</g>
<path d="M200.5 125.3h5.1v12.7h-5.1z" fill-rule="evenodd" fill="#f5f5f5"/>
<path d="M185.3 138h5.1M186.1 138.8h3.5M186.6 125.3h2.5M186.8 139.6h2.1M187.8 125.3v2.6M187.8 135.5v2.5M200.5 125.3h5.1v12.7h-5.1zM187.6 140.3h.5" fill="none" stroke="#262626" stroke-width=".25"/>
<path d="M170.1 110.1v35.6h119.3M195.5 127.9h5M195.5 130.4h5M195.5 133h5M195.5 135.5h5" fill="none" stroke="#000" stroke-width=".25"/>
<path d="M27.8 39v5.1h-10.1" fill="none" stroke="#0e0e0e" stroke-width=".25"/>
<circle cx="17.7" cy="44.1" r=".51" fill="#0e0e0e"/>
<circle cx="17.7" cy="44.1" r=".51" fill="none" stroke="#0e0e0e" stroke-width=".21"/>
<path d="M17.7 31.4h10.1v5" fill="none" stroke="#0e0e0e" stroke-width=".25"/>
<circle cx="17.7" cy="31.4" r=".51" fill="#0e0e0e"/>
<circle cx="17.7" cy="31.4" r=".51" fill="none" stroke="#0e0e0e" stroke-width=".21"/>
<path d="M17.7 41.5v2.6" fill="none" stroke="#0e0e0e" stroke-width=".25"/>
<circle cx="17.7" cy="44.1" r=".51" fill="#0e0e0e"/>
<circle cx="17.7" cy="44.1" r=".51" fill="none" stroke="#0e0e0e" stroke-width=".21"/>
<path d="M17.7 31.4v2.5" fill="none" stroke="#0e0e0e" stroke-width=".25"/>
<circle cx="17.7" cy="31.4" r=".51" fill="#0e0e0e"/>
<circle cx="17.7" cy="31.4" r=".51" fill="none" stroke="#0e0e0e" stroke-width=".21"/>
<g fill="none" stroke="#0e0e0e" stroke-width=".25">
<path d="M223.4 33.9h15.2v2.5M223.4 36.4h12.7v5.1h2.5M223.4 39h10.2v7.6h5M223.4 31.4h15.2M238.6 26.3h-15.2v2.5M256.4 31.4v2.5h10.2M256.4 26.3h5.1v5.1h5.1M256.4 36.4h10.2M266.6 39h-10.2v2.5M192.9 46.6h-2.5v2.5M223.4 41.5h7.6v10.2h7.6M223.4 44.1h5.1v12.7h10.1"/>
<path d="M266.6 46.6h-2.6v10.2h-7.6M266.6 44.1h-5.1v7.6h-5.1M266.6 41.5h-7.6v5.1h-2.6M266.6 49.1v7.7"/>
</g>
<circle cx="190.4" cy="46.6" r=".51" fill="#0e0e0e"/>
<circle cx="190.4" cy="46.6" r=".51" fill="none" stroke="#0e0e0e" stroke-width=".21"/>
<circle cx="190.4" cy="49.1" r=".51" fill="#0e0e0e"/>
<circle cx="190.4" cy="49.1" r=".51" fill="none" stroke="#0e0e0e" stroke-width=".21"/>
<path d="M192.9 49.1h-2.5v5.1h2.5" fill="none" stroke="#0e0e0e" stroke-width=".25"/>
<circle cx="190.4" cy="49.1" r=".51" fill="#0e0e0e"/>
<circle cx="190.4" cy="49.1" r=".51" fill="none" stroke="#0e0e0e" stroke-width=".21"/>
<g fill="none" stroke="#0e0e0e" stroke-width=".25">
<path d="M180.2 28.8h12.7M180.2 31.4h12.7M180.2 33.9h12.7M180.2 36.4h12.7M192.9 41.5h-7.6v2.6M223.4 77.1h15.2v2.5M223.4 79.6h12.7v5.1h2.5M223.4 74.5h15.2M238.6 69.5h-15.2v2.5M256.4 74.5v2.6h10.2M256.4 69.5h5.1v5h5.1M256.4 79.6h10.2"/>
<path d="M192.9 89.8h-2.5v2.5M223.4 82.2h10.2v7.6h5M223.4 84.7h7.6v10.2h7.6M223.4 87.2h5.1v12.7h10.1M266.6 89.8h-2.6v10.1h-7.6M266.6 87.2h-5.1v7.7h-5.1M266.6 84.7h-7.6v5.1h-2.6M266.6 82.2h-10.2v2.5M266.6 92.3v7.6"/>
</g>
<circle cx="190.4" cy="89.8" r=".51" fill="#0e0e0e"/>
<circle cx="190.4" cy="89.8" r=".51" fill="none" stroke="#0e0e0e" stroke-width=".21"/>
<circle cx="190.4" cy="92.3" r=".51" fill="#0e0e0e"/>
<circle cx="190.4" cy="92.3" r=".51" fill="none" stroke="#0e0e0e" stroke-width=".21"/>
<path d="M192.9 92.3h-2.5v5.1h2.5" fill="none" stroke="#0e0e0e" stroke-width=".25"/>
<circle cx="190.4" cy="92.3" r=".51" fill="#0e0e0e"/>
<circle cx="190.4" cy="92.3" r=".51" fill="none" stroke="#0e0e0e" stroke-width=".21"/>
<g fill="none" stroke="#0e0e0e" stroke-width=".25">
<path d="M144.7 59.3h12.7M27.8 74.5h7.6M27.8 77.1h7.6M27.8 79.6h7.6M78.6 72h12.7M78.6 74.5h12.7M78.6 77.1h12.7M78.6 79.6h12.7M86.2 61.8h5.1v2.6M144.7 66.9h12.7M180.2 72h12.7M180.2 74.5h12.7"/>
<path d="M180.2 77.1h12.7M180.2 79.6h12.7M27.8 82.2h7.6M27.8 84.7h7.6M27.8 89.8h12.7M27.8 87.2h12.7M192.9 84.7h-7.6v2.5"/>
</g>
<circle cx="91.3" cy="61.8" r=".51" fill="#0e0e0e"/>
<circle cx="91.3" cy="61.8" r=".51" fill="none" stroke="#0e0e0e" stroke-width=".21"/>
<path d="M63.4 41.5h-2.6v12.7h2.6" fill="none" stroke="#0e0e0e" stroke-width=".25"/>
<circle cx="60.8" cy="54.2" r=".51" fill="#0e0e0e"/>
<circle cx="60.8" cy="54.2" r=".51" fill="none" stroke="#0e0e0e" stroke-width=".21"/>
<path d="M76.1 51.7v2.5" fill="none" stroke="#0e0e0e" stroke-width=".25"/>
<circle cx="76.1" cy="54.2" r=".51" fill="#0e0e0e"/>
<circle cx="76.1" cy="54.2" r=".51" fill="none" stroke="#0e0e0e" stroke-width=".21"/>
<path d="M76.1 41.5v2.6" fill="none" stroke="#0e0e0e" stroke-width=".25"/>
<circle cx="76.1" cy="41.5" r=".51" fill="#0e0e0e"/>
<circle cx="76.1" cy="41.5" r=".51" fill="none" stroke="#0e0e0e" stroke-width=".21"/>
<path d="M88.8 54.2h2.5" fill="none" stroke="#0e0e0e" stroke-width=".25"/>
<circle cx="88.8" cy="54.2" r=".51" fill="#0e0e0e"/>
<circle cx="88.8" cy="54.2" r=".51" fill="none" stroke="#0e0e0e" stroke-width=".21"/>
<path d="M86.2 41.5h5.1M88.8 54.2v2.6h2.5" fill="none" stroke="#0e0e0e" stroke-width=".25"/>
<circle cx="88.8" cy="54.2" r=".51" fill="#0e0e0e"/>
<circle cx="88.8" cy="54.2" r=".51" fill="none" stroke="#0e0e0e" stroke-width=".21"/>
<path d="M91.3 49.1h-7.6v5.1h-12.7" fill="none" stroke="#0e0e0e" stroke-width=".25"/>
<circle cx="76.1" cy="54.2" r=".51" fill="#0e0e0e"/>
<circle cx="76.1" cy="54.2" r=".51" fill="none" stroke="#0e0e0e" stroke-width=".21"/>
<path d="M71 41.5h12.7v5.1h7.6" fill="none" stroke="#0e0e0e" stroke-width=".25"/>
<circle cx="76.1" cy="41.5" r=".51" fill="#0e0e0e"/>
<circle cx="76.1" cy="41.5" r=".51" fill="none" stroke="#0e0e0e" stroke-width=".21"/>
<g fill="none" stroke="#0e0e0e" stroke-width=".25">
<path d="M144.7 41.5h12.7M144.7 44.1h12.7M144.7 61.8h12.7M144.7 64.4h12.7M144.7 82.2h12.7M144.7 84.7h12.7M144.7 99.9h12.7M144.7 97.4h12.7M144.7 87.2h12.7M187.8 127.9h7.7M187.8 130.4h7.7M187.8 133h7.7"/>
<path d="M187.8 135.5h7.7"/>
</g>
<path d="M233.6 125.3h5v12.7h-5z" fill-rule="evenodd" fill="#f5f5f5"/>
<path d="M218.3 138h5.1M219.1 138.8h3.5M219.6 125.3h2.5M219.8 139.6h2.1M220.9 125.3v2.6M220.9 135.5v2.5M233.6 125.3h5v12.7h-5zM220.6 140.3h.5" fill="none" stroke="#262626" stroke-width=".25"/>
<path d="M228.5 127.9h5.1M228.5 130.4h5.1M228.5 133h5.1M228.5 135.5h5.1" fill="none" stroke="#000" stroke-width=".25"/>
<path d="M220.9 127.9h7.6M220.9 130.4h7.6M220.9 133h7.6M220.9 135.5h7.6" fill="none" stroke="#0e0e0e" stroke-width=".25"/>
<path d="M266.6 125.3h5.1v12.7h-5.1z" fill-rule="evenodd" fill="#f5f5f5"/>
<path d="M251.3 138h5.1M252.1 138.8h3.6M252.6 125.3h2.6M252.9 139.6h2M253.9 125.3v2.6M253.9 135.5v2.5M266.6 125.3h5.1v12.7h-5.1zM253.6 140.3h.5" fill="none" stroke="#262626" stroke-width=".25"/>
<path d="M261.5 127.9h5.1M261.5 130.4h5.1M261.5 133h5.1M261.5 135.5h5.1" fill="none" stroke="#000" stroke-width=".25"/>
<path d="M144.7 46.6h12.7M144.7 49.1h12.7M144.7 51.7h12.7M144.7 54.2h12.7M253.9 127.9h7.6M253.9 130.4h7.6M253.9 133h7.6M253.9 135.5h7.6" fill="none" stroke="#0e0e0e" stroke-width=".25"/>
<g font-size="4.1" fill="#0e0e0e">
<text x="12.6" y="20.3">ALIMENTAÇÃO</text>
<text x="58.3" y="20.3">MICROCONTROLADOR</text>
<text x="180.2" y="20.3">DISPLAY</text>
<text x="12.6" y="66">MÓDULO LORA</text>
<text x="180.2" y="116.8">SENSOR ULTRASSÔNICO</text>
</g>
<g font-size="2.8">
<text x="225.7" y="180.6">Projeto: Monitor de Vagas</text>
<text x="225.7" y="184.4">Responsável: Eduardo e Gabriel</text>
<text x="225.3" y="189.9">Data: 24/06/2024</text>
<text x="225.3" y="194">Desciplina: EA075</text>
</g>
<g font-size="2.3">
<text x="38.1" y="11.8">1</text>
<text x="110.9" y="11.8">2</text>
<text x="184" y="11.8">3</text>
<text x="256.9" y="11.8">4</text>
<text x="194.9" y="28.3">7</text>
<text x="199.8" y="29.6">A</text>
<text x="215.5" y="29.6">a</text>
<text x="220.3" y="28.3">13</text>
<text x="240.8" y="25.8">1</text>
<text x="253.4" y="25.8">2</text>
<text x="4.1" y="33.4">A</text>
<text x="194.9" y="33.4">2</text>
<text x="194.9" y="35.9">6</text>
<text x="195.1" y="30.9">1</text>
<text x="199.8" y="32.1">B</text>
<text x="199.8" y="34.7">C</text>
<text x="215.5" y="32.1">b</text>
<text x="215.6" y="34.7">c</text>
<text x="220.3" y="35.9">10</text>
<text x="220.3" y="33.4">11</text>
<text x="220.3" y="30.9">12</text>
<text x="240.8" y="30.9">1</text>
<text x="240.8" y="35.9">1</text>
<text x="253.4" y="30.9">2</text>
<text x="253.4" y="35.9">2</text>
<text x="273.4" y="32.1">1</text>
<text x="273.4" y="34.7">2</text>
<text x="291.2" y="33.4">A</text>
<text x="19.9" y="40.8">100 nF</text>
<text x="34.7" y="37.2">1</text>
<text x="34.7" y="39.8">2</text>
<text x="87" y="40.8">10 kΩ 1</text>
<text x="141.6" y="41">2</text>
<text x="195" y="41">5</text>
<text x="199.8" y="37.2">D</text>
<text x="215.4" y="37.2">d</text>
<text x="215.6" y="39.8">e</text>
<text x="220.3" y="38.5">9</text>
<text x="220.3" y="41">15</text>
<text x="240.8" y="41">1</text>
<text x="253.4" y="41">2</text>
<text x="273.4" y="37.2">3</text>
<text x="273.4" y="39.8">4</text>
<text x="65.7" y="45.8">33 pF</text>
<text x="75.6" y="43.3" transform="rotate(-90 75.6 43.3)">2</text>
<text x="92.2" y="46.1">13</text>
<text x="98.2" y="42.3">MCLR/VPP</text>
<text x="98.7" y="47.4">OSC1/CLKI</text>
<text x="113.2" y="47.4">RA2/AN2/VREF-/CVREF</text>
<text x="128.4" y="42.3">RA0/AN0</text>
<text x="128.7" y="44.8">RA1/AN1</text>
<text x="141.6" y="43.6">3</text>
<text x="141.6" y="46.1">4</text>
<text x="195" y="46.1">3</text>
<text x="199.8" y="47.4">LT</text>
<text x="199.8" y="42.3">LE/STROBE</text>
<text x="215.4" y="44.8">g</text>
<text x="215.6" y="42.3">f</text>
<text x="220.3" y="43.6">14</text>
<text x="240.8" y="46.1">1</text>
<text x="253.4" y="46.1">2</text>
<text x="273.4" y="42.3">5</text>
<text x="273.4" y="44.8">6</text>
<text x="273.4" y="47.4">7</text>
<text x="75.6" y="53.3" transform="rotate(-90 75.6 53.3)">1</text>
<text x="92.2" y="48.6">14</text>
<text x="92.3" y="53.7">11</text>
<text x="98.2" y="49.9">OSC2/CLKO</text>
<text x="117.9" y="52.5">RA4/T0CKI/C1OUT</text>
<text x="120.6" y="49.9">RA3/AN3/VREF+</text>
<text x="141.6" y="48.6">5</text>
<text x="141.6" y="51.2">6</text>
<text x="141.6" y="53.7">7</text>
<text x="193.8" y="53.7">16</text>
<text x="194.9" y="48.6">4</text>
<text x="199.8" y="49.9">BL</text>
<text x="220.3" y="53.7">8</text>
<text x="240.8" y="51.2">1</text>
<text x="253.4" y="51.2">2</text>
<text x="273.4" y="49.9">8</text>
<text x="65.7" y="58.5">33 pF</text>
<text x="92.2" y="56.3">32</text>
<text x="98.2" y="55">VDD</text>
<text x="98.2" y="57.5">VDD</text>
<text x="117.2" y="55">RA5/AN4/SS/C2OUT</text>
<text x="141.6" y="58.8">33</text>
<text x="199.8" y="55">VDD</text>
<text x="212.5" y="55">VSS</text>
<text x="240.8" y="56.3">1</text>
<text x="253.4" y="56.3">2</text>
<text x="92.2" y="61.3">12</text>
<text x="92.3" y="63.9">31</text>
<text x="98.2" y="62.6">VSS</text>
<text x="98.2" y="65.2">VSS</text>
<text x="129.2" y="60.1">RB0/INT</text>
<text x="133.7" y="65.2">RB2</text>
<text x="133.9" y="62.6">RB1</text>
<text x="141.6" y="61.3">34</text>
<text x="141.6" y="63.9">35</text>
<text x="92.2" y="71.5">19</text>
<text x="128" y="67.7">RB3/PGM</text>
<text x="133.7" y="70.2">RB4</text>
<text x="141.6" y="66.4">36</text>
<text x="141.6" y="69">37</text>
<text x="141.6" y="71.5">38</text>
<text x="194.9" y="71.5">7</text>
<text x="220.3" y="71.5">13</text>
<text x="240.8" y="69">1</text>
<text x="253.4" y="69">2</text>
<text x="19.9" y="77.9">6</text>
<text x="19.9" y="75.3">7</text>
<text x="92.2" y="74">20</text>
<text x="92.3" y="76.6">21</text>
<text x="98.2" y="72.8">RD0/PSP0</text>
<text x="98.2" y="75.3">RD1/PSP1</text>
<text x="98.2" y="77.9">RD2/PSP2</text>
<text x="128.1" y="75.3">RB6/PGC</text>
<text x="128.4" y="77.9">RB7/PGD</text>
<text x="133.7" y="72.8">RB5</text>
<text x="141.6" y="74">39</text>
<text x="141.6" y="76.6">40</text>
<text x="194.9" y="76.6">2</text>
<text x="195.1" y="74">1</text>
<text x="199.8" y="75.3">B</text>
<text x="199.8" y="77.9">C</text>
<text x="199.8" y="72.8">A</text>
<text x="215.5" y="75.3">b</text>
<text x="215.5" y="72.8">a</text>
<text x="215.6" y="77.9">c</text>
<text x="220.3" y="76.6">11</text>
<text x="220.3" y="74">12</text>
<text x="240.8" y="74">1</text>
<text x="253.4" y="74">2</text>
<text x="273.4" y="75.3">1</text>
<text x="273.4" y="77.9">2</text>
<text x="4.2" y="81.7">B</text>
<text x="19.9" y="82.9">4</text>
<text x="19.9" y="80.4">5</text>
<text x="92.2" y="79.1">22</text>
<text x="92.2" y="81.7">27</text>
<text x="98.2" y="80.4">RD3/PSP3</text>
<text x="98.2" y="82.9">RD4/PSP4</text>
<text x="118.2" y="82.9">RC0/T1OSO/T1CKI</text>
<text x="141.6" y="81.7">15</text>
<text x="194.9" y="79.1">6</text>
<text x="199.8" y="80.4">D</text>
<text x="215.4" y="80.4">d</text>
<text x="215.6" y="82.9">e</text>
<text x="220.3" y="81.7">9</text>
<text x="220.3" y="79.1">10</text>
<text x="240.8" y="79.1">1</text>
<text x="253.4" y="79.1">2</text>
<text x="273.4" y="80.4">3</text>
<text x="273.4" y="82.9">4</text>
<text x="291.3" y="81.7">B</text>
<text x="19.9" y="88">2</text>
<text x="20" y="85.5">3</text>
<text x="92.2" y="86.7">29</text>
<text x="92.2" y="89.3">30</text>
<text x="92.2" y="84.2">28</text>
<text x="98.2" y="85.5">RD5/PSP5</text>
<text x="98.2" y="88">RD6/PSP6</text>
<text x="120.2" y="85.5">RC1/T1OSI/CCP2</text>
<text x="127.8" y="88">RC2/CCP1</text>
<text x="141.6" y="84.2">16</text>
<text x="141.6" y="86.7">17</text>
<text x="141.6" y="89.3">18</text>
<text x="195" y="84.2">5</text>
<text x="195" y="89.3">3</text>
<text x="199.8" y="85.5">LE/STROBE</text>
<text x="215.4" y="88">g</text>
<text x="215.6" y="85.5">f</text>
<text x="220.3" y="86.7">14</text>
<text x="220.3" y="84.2">15</text>
<text x="240.8" y="84.2">1</text>
<text x="240.8" y="89.3">1</text>
<text x="253.4" y="84.2">2</text>
<text x="253.4" y="89.3">2</text>
<text x="273.4" y="85.5">5</text>
<text x="273.4" y="88">6</text>
<text x="20.1" y="90.6">1</text>
<text x="93.3" y="94.4">8</text>
<text x="98.2" y="95.6">RE0/RD/AN5</text>
<text x="98.2" y="90.6">RD7/PSP7</text>
<text x="123.2" y="90.6">RC3/SCK/SCL</text>
<text x="124.1" y="93.1">RC4/SDI/SDA</text>
<text x="128.4" y="95.6">RC5/SDO</text>
<text x="141.6" y="91.8">23</text>
<text x="141.6" y="94.4">24</text>
<text x="194.9" y="91.8">4</text>
<text x="199.8" y="90.6">LT</text>
<text x="199.8" y="93.1">BL</text>
<text x="240.8" y="94.4">1</text>
<text x="253.4" y="94.4">2</text>
<text x="273.4" y="90.6">7</text>
<text x="273.4" y="93.1">8</text>
<text x="92.2" y="99.4">10</text>
<text x="93.3" y="96.9">9</text>
<text x="98.2" y="98.2">RE1/WR/AN6</text>
<text x="98.2" y="100.7">RE2/CS/AN7</text>
<text x="125.6" y="98.2">RC6/TX/CK</text>
<text x="126.1" y="100.7">RC7/RX/DT</text>
<text x="141.6" y="96.9">25</text>
<text x="141.6" y="99.4">26</text>
<text x="193.8" y="96.9">16</text>
<text x="199.8" y="98.2">VDD</text>
<text x="212.5" y="98.2">VSS</text>
<text x="220.3" y="96.9">8</text>
<text x="240.8" y="99.4">1</text>
<text x="253.4" y="99.4">2</text>
<text x="4.2" y="129.9">C</text>
<text x="202.3" y="128.7">1</text>
<text x="202.3" y="131.2">2</text>
<text x="235.3" y="128.7">1</text>
<text x="235.3" y="131.2">2</text>
<text x="268.4" y="128.7">1</text>
<text x="268.4" y="131.2">2</text>
<text x="291.3" y="129.9">C</text>
<text x="202.3" y="133.7">3</text>
<text x="202.3" y="136.3">4</text>
<text x="235.3" y="133.7">3</text>
<text x="235.3" y="136.3">4</text>
<text x="268.4" y="133.7">3</text>
<text x="268.4" y="136.3">4</text>
<text x="4.1" y="178.2">D</text>
<text x="291.2" y="178.2">D</text>
<text x="38.1" y="199.8">1</text>
<text x="110.9" y="199.8">2</text>
<text x="184" y="199.8">3</text>
<text x="256.9" y="199.8">4</text>
</g>
<g font-size="2.3" fill="#262626">
<text x="15.3" y="28.3">VCC</text>
<text x="180.2" y="28.3">Display1_0</text>
<text x="83.9" y="30.9">VCC</text>
<text x="180.2" y="30.9">Display1_1</text>
<text x="180.2" y="33.4">Display1_2</text>
<text x="180.2" y="35.9">Display1_3</text>
<text x="149.7" y="41">ECHO1</text>
<text x="149.7" y="43.6">TRIG1</text>
<text x="149.7" y="46.1">ECHO2</text>
<text x="188" y="43.6">VCC</text>
<text x="15.2" y="51.2">GND</text>
<text x="149.7" y="48.6">TRIG2</text>
<text x="149.7" y="51.2">ECHO3</text>
<text x="149.7" y="53.7">TRIG3</text>
<text x="182.8" y="51.2">GND</text>
<text x="147.2" y="58.8">Display2_0</text>
<text x="58.4" y="61.3">GND</text>
<text x="147.2" y="61.3">Display2_1</text>
<text x="147.2" y="63.9">Display2_2</text>
<text x="220.9" y="61.3">GND</text>
<text x="264.2" y="63.9">GND</text>
<text x="78.6" y="71.5">Display1_0</text>
<text x="83.8" y="69">GND</text>
<text x="147.2" y="66.4">Display2_3</text>
<text x="180.2" y="71.5">Display2_0</text>
<text x="30.4" y="74">M0</text>
<text x="30.4" y="76.6">M1</text>
<text x="78.6" y="74">Display1_1</text>
<text x="78.6" y="76.6">Display1_2</text>
<text x="180.2" y="74">Display2_1</text>
<text x="180.2" y="76.6">Display2_2</text>
<text x="30.4" y="79.1">RXD</text>
<text x="30.4" y="81.7">TXD</text>
<text x="78.6" y="79.1">Display1_3</text>
<text x="152.3" y="81.7">M0</text>
<text x="180.2" y="79.1">Display2_3</text>
<text x="30.4" y="84.2">AUX</text>
<text x="38.2" y="84.2">VCC</text>
<text x="152.3" y="84.2">M1</text>
<text x="152.3" y="86.7">AUX</text>
<text x="188" y="86.7">VCC</text>
<text x="182.8" y="94.4">GND</text>
<text x="38.1" y="96.9">GND</text>
<text x="152.3" y="96.9">RXD</text>
<text x="152.3" y="99.4">TXD</text>
<text x="220.9" y="104.5">GND</text>
<text x="264.2" y="107.1">GND</text>
<text x="185.5" y="124.8">VCC</text>
<text x="218.5" y="124.8">VCC</text>
<text x="251.5" y="124.8">VCC</text>
<text x="187.8" y="129.9">TRIG1</text>
<text x="220.9" y="129.9">TRIG2</text>
<text x="253.9" y="129.9">TRIG3</text>
<text x="187.8" y="132.5">ECHO1</text>
<text x="220.9" y="132.5">ECHO2</text>
<text x="253.9" y="132.5">ECHO3</text>
<text x="185.4" y="142.6">GND</text>
<text x="218.4" y="142.6">GND</text>
<text x="251.5" y="142.6">GND</text>
</g>
<g font-size="2.3" fill="#0e0e0e">
<text x="198" y="25.8">DECODER_1</text>
<text x="242.7" y="24.3">R1</text>
<text x="242.7" y="29.3">R2</text>
<text x="248.3" y="24.3">330Ω</text>
<text x="248.3" y="29.3">330Ω</text>
<text x="271.7" y="28.3">DISPLAY1</text>
<text x="32.6" y="33.1">5V</text>
<text x="242.7" y="34.4">R3</text>
<text x="248.3" y="34.4">330Ω</text>
<text x="19.9" y="38.2">C1</text>
<text x="65.7" y="38.7">C2</text>
<text x="87" y="38.2">R4</text>
<text x="96.4" y="38.5">PIC</text>
<text x="242.7" y="39.5">R5</text>
<text x="248.3" y="39.5">330Ω</text>
<text x="32.6" y="43.8">PIN - 2</text>
<text x="78.9" y="46.9">Y1</text>
<text x="242.7" y="44.6">R6</text>
<text x="248.3" y="44.6">330Ω</text>
<text x="65.7" y="51.4">C3</text>
<text x="78.6" y="51.2">16MHz VCC</text>
<text x="242.7" y="49.7">R7</text>
<text x="248.3" y="49.7">330Ω</text>
<text x="271.7" y="53.7">PIN - 8</text>
<text x="198" y="58.8">CD4511BE</text>
<text x="242.7" y="54.7">R8</text>
<text x="248.3" y="54.7">330Ω</text>
<text x="17.7" y="71.5">LORA</text>
<text x="198" y="69">DECODER_2</text>
<text x="242.7" y="67.4">R9</text>
<text x="248.3" y="67.4">330Ω</text>
<text x="271.7" y="71.5">DISPLAY2</text>
<text x="242.7" y="72.5">R10</text>
<text x="242.7" y="77.6">R11</text>
<text x="248.3" y="72.5">330Ω</text>
<text x="248.3" y="77.6">330Ω</text>
<text x="242.7" y="82.7">R12</text>
<text x="248.3" y="82.7">330Ω</text>
<text x="242.7" y="87.8">R13</text>
<text x="248.3" y="87.8">330Ω</text>
<text x="17.7" y="94.4">PIN - 7</text>
<text x="242.7" y="92.8">R14</text>
<text x="248.3" y="92.8">330Ω</text>
<text x="198" y="102">CD4511BE</text>
<text x="242.7" y="97.9">R15</text>
<text x="248.3" y="97.9">330Ω</text>
<text x="271.7" y="96.9">PIN - 8</text>
<text x="96.4" y="104.5">PIC16F877A-I/P</text>
<text x="200.5" y="124.8">HC04_1</text>
<text x="233.6" y="124.8">HC04_2</text>
<text x="266.6" y="124.8">HC04_3</text>
<text x="200.5" y="140.1">PIN - 4</text>
<text x="233.6" y="140.1">PIN - 4</text>
<text x="266.6" y="140.1">PIN - 4</text>
</g>
</svg>
